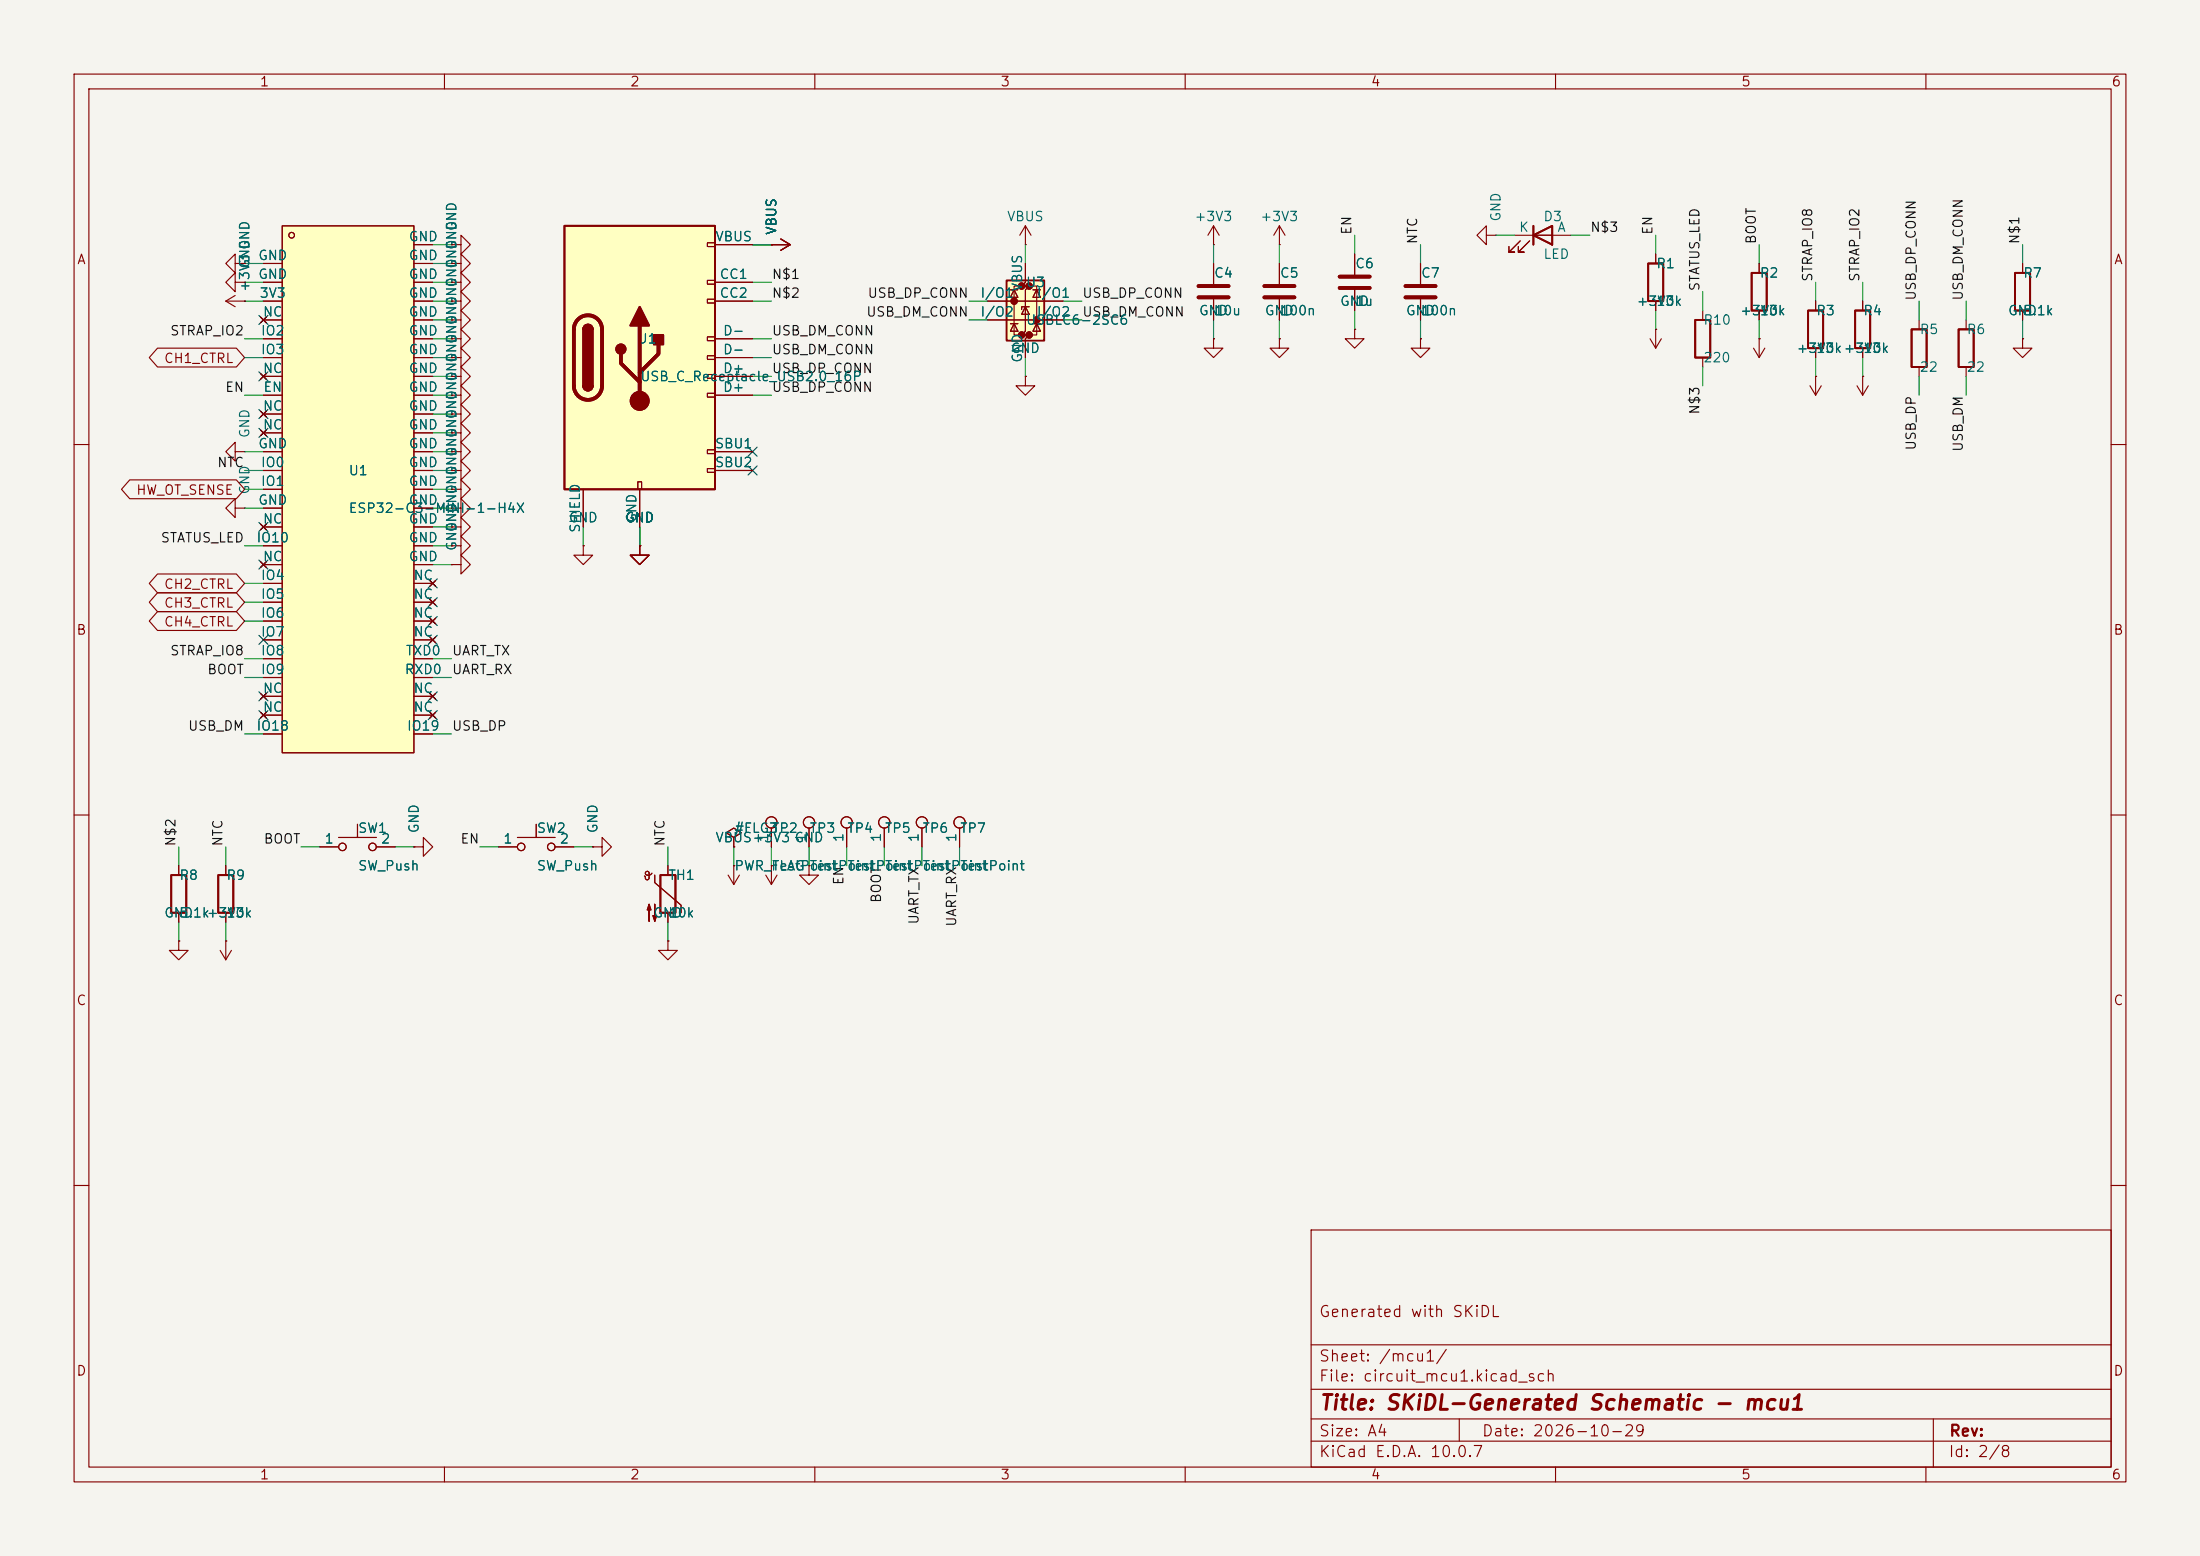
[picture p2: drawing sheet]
<svg xmlns="http://www.w3.org/2000/svg" width="297mm" height="210mm" viewBox="0 0 297 210" stroke-linecap="round" stroke-linejoin="round" font-family="sans-serif">
<path d="M0 0h297v210h-297z" fill="#f5f4ef" stroke="#f5f4ef" stroke-width=".14"/>
<g fill="none" stroke="#840000" stroke-width=".15">
<path d="M10 10h277v190h-277zM12 12h273v186h-273zM60 10v2M110 10v2M160 10v2M210 10v2M260 10v2M61 38.1h1.2v-1.3l1.3 1.3-1.3 1.3v-1.3M61 38.1h.1M163.8 33h.1M163.8 30.5v2.5M163.8 35.6v2.8"/>
<path d="M163.8 30.5l-.7 1.3M163.8 30.5l.8 1.3M204.5 31.8h7.6M205.2 32.5l-1.5 1.5h.8h-.8v-.7M206.5 32.5l-1.5 1.5h.7h-.7v-.7M223.5 34.3v1.3M61 55.9h1.2v-1.3l1.3 1.3-1.3 1.3v-1.3M61 55.9h.1M61 48.3h1.2v-1.3l1.3 1.3-1.3 1.2v-1.2M61 48.3h.1M61 58.4h1.2v-1.2l1.3 1.2-1.3 1.3v-1.3M61 58.4h.1"/>
<path d="M61 45.7h1.2v-1.2l1.3 1.2-1.3 1.3v-1.3M61 45.7h.1M138.4 50.8v1.3h1.3l-1.3 1.2-1.2-1.2h1.2M138.4 50.8h.1M163.8 45.7v1.3h1.3l-1.3 1.3-1.2-1.3h1.2M163.8 45.7h.1M163.8 40.4v2.8M172.7 45.7v1.3h1.3l-1.3 1.3-1.3-1.3h1.3M172.7 45.7h.1M222.8 45.7l.7 1.3M223.5 44.5h.1M223.5 40.6v1.3"/>
<path d="M223.5 44.5v2.5M224.3 45.7l-.8 1.3M10 60h2M31.7 61v-1.3l-1.2 1.3 1.2 1.2v-1.2h1.3M33 61h.1M61 68.6h1.2v-1.3l1.3 1.3-1.3 1.3v-1.3M61 68.6h.1M61 66h1.2v-1.2l1.3 1.2-1.3 1.3v-1.3M61 66h.1M61 71.1h1.2v-1.2l1.3 1.2-1.3 1.3v-1.3M61 71.1h.1M61 63.5h1.2v-1.3l1.3 1.3-1.3 1.3v-1.3"/>
<path d="M61 63.5h.1M61 61h1.2v-1.3l1.3 1.3-1.3 1.2v-1.2M61 61h.1M285 60h2M10 110h2M285 110h2M10 160h2M177 166h108v32h-108zM285 160h2M60 198v2M110 198v2M160 198v2"/>
<path d="M177 194.5h108M177 191.5h108M177 187.5h108M177 181.5h108M197 191.5v3M210 198v2M260 198v2M261 191.5v6.5"/>
</g>
<path d="M207 31.8l2.5-1.3v2.5zM207 30.5v2.5M222.5 35.6h2v5h-2z" fill="none" stroke="#840000" stroke-width=".25"/>
<path d="M161.8 38.6h4.1M161.8 40.1h4.1" fill="none" stroke="#840000" stroke-width=".51"/>
<path d="M135.9 37.8h5.1v8.2h-5.1z" fill="#ffffc2"/>
<g fill="none" stroke="#840000" stroke-width=".15">
<path d="M136.4 39.1h1M136.9 39.1l.5 1h-1zM137.9 38.6h-1v6.6h1M138.4 35.6v2.5l-.5 .5h1l-.5 .5v5.6l-.5 .5h1l-.5 .5v2.6M138.4 33h.1M138.4 30.5v2.5M138.4 30.5l-.7 1.3M138.4 30.5l.8 1.3M138.9 38.6h1.1v6.6h-1.1M139.4 39.1h1.1M140 39.1l.5 1h-1.1zM273 35.6v1.2"/>
<path d="M133.3 40.6h10.2M133.3 43.2h10.2M136.4 43.7h1M136.9 43.7l.5 1h-1zM138.4 41.4l.5 1h-1zM138.9 41.4h-1v.4M139.4 43.7h1.1M140 43.7l.5 1h-1.1zM273 41.9v1.3M78.7 73.7v1.2h1.3l-1.3 1.3-1.2-1.3h1.2M78.7 73.7h.1M86.4 73.7v1.2h1.2l-1.2 1.3-1.3-1.3h1.3"/>
<path d="M86.4 73.7h.1M87.1 117.9l.1-.2 .2-.1 .2 .1v.2M87.1 117.9l.2 .2a.59 .59 0 0 0 .7-.2M87.6 117.9v.6l-.1 .2h-.3l-.1-.4-.1-.1M88.4 118.1v1l3.5 3.1v1M90.2 116.8v1.3M114.3 111.8v2.5M124.5 111.8v2.5M90.2 123.2v1.3"/>
<circle cx="114.3" cy="111" r=".76"/>
<circle cx="124.5" cy="111" r=".76"/>
</g>
<g fill="#840000" stroke="#840000" stroke-width=".51">
<circle cx="136.9" cy="40.6" r=".25"/>
<circle cx="137.9" cy="38.6" r=".25"/>
<circle cx="137.9" cy="45.2" r=".25"/>
<circle cx="138.9" cy="38.6" r=".25"/>
<circle cx="138.9" cy="45.2" r=".25"/>
<circle cx="140" cy="43.2" r=".25"/>
</g>
<path d="M135.9 37.8h5.1v8.2h-5.1zM272 36.8h2.1v5.1h-2.1zM89.2 118.1h2v5.1h-2z" fill="none" stroke="#840000" stroke-width=".25"/>
<g fill="#840000" stroke="#840000" stroke-width=".15">
<path d="M87.6 122l.3 .8h-.5l.2-.8v2.3z"/>
<path d="M88.4 122v2.3l-.3-.7h.5l-.2 .7z"/>
</g>
<path d="M38.1 30.5h17.8v71.1h-17.8z" fill="#ffffc2"/>
<g fill="none" stroke="#840000" stroke-width=".15">
<path d="M35.6 35.6h2.5M35.6 38.1h2.5M38.1 30.5h17.8v71.1h-17.8zM55.9 35.6h2.5M55.9 38.1h2.5M55.9 33h2.5M35.2 42.8l.7 .8M35.2 50.4l.7 .8M35.2 55.5l.7 .8M35.2 58l.7 .8M35.6 40.6h2.5M35.6 43.2h2.5"/>
<path d="M35.6 45.7h2.5M35.6 48.3h2.5M35.6 50.8h2.5M35.6 53.3h2.5M35.6 55.9h2.5M35.6 58.4h2.5M35.9 42.8l-.7 .8M35.9 50.4l-.7 .8M35.9 55.5l-.7 .8M35.9 58l-.7 .8M55.9 40.6h2.5M55.9 43.2h2.5"/>
<path d="M55.9 45.7h2.5M55.9 48.3h2.5M55.9 50.8h2.5M55.9 53.3h2.5M55.9 55.9h2.5M55.9 58.4h2.5M35.2 70.7l.7 .8M35.2 75.8l.7 .8M35.6 61h2.5M35.6 63.5h2.5M35.6 66h2.5M35.6 68.6h2.5"/>
<path d="M35.6 71.1h2.5M35.6 73.7h2.5M35.6 76.2h2.5M35.6 78.7h2.5M35.9 70.7l-.7 .8M35.9 75.8l-.7 .8M55.9 61h2.5M55.9 63.5h2.5M55.9 66h2.5M55.9 68.6h2.5M55.9 71.1h2.5M55.9 73.7h2.5"/>
<path d="M55.9 76.2h2.5M55.9 78.7h2.5M58 78.4l.8 .7M58.8 78.4l-.8 .7M35.2 93.6l.7 .8M35.2 96.1l.7 .8M35.6 81.3h2.5M35.6 83.8h2.5M35.6 86.4h2.5M35.6 88.9h2.5M35.6 91.4h2.5M35.6 94h2.5"/>
<path d="M35.6 96.5h2.5M35.6 99.1h2.5M35.9 93.6l-.7 .8M35.9 96.1l-.7 .8M55.9 81.3h2.5M55.9 83.8h2.5M55.9 86.4h2.5M55.9 88.9h2.5M55.9 91.4h2.5M55.9 94h2.5M55.9 96.5h2.5M55.9 99.1h2.5"/>
<path d="M58 96.1l.8 .8M58 93.6l.8 .8M58 86l.8 .7M58 83.4l.8 .8M58 80.9l.8 .8M58.8 96.1l-.8 .8M58.8 93.6l-.8 .8M58.8 86l-.8 .7M58.8 83.4l-.8 .8M58.8 80.9l-.8 .8M98.3 118.1l.8 1.3M99.1 113l1-.6-1-.6-1.1 .6 1.1 .6v1.3"/>
<path d="M99.1 114.3h.1M99.1 116.8h.1M99.1 116.8v2.6M99.8 118.1l-.7 1.3M103.4 118.1l.7 1.3M104.1 116.8h.1M104.1 111.8v2.5M104.1 116.8v2.6M104.9 118.1l-.8 1.3M109.2 116.8v1.3h1.3l-1.3 1.3-1.3-1.3h1.3M109.2 116.8h.1M109.2 111.8v2.5"/>
<path d="M119.4 111.8v2.5M129.5 111.8v2.5"/>
<circle cx="39.4" cy="31.8" r=".38"/>
<circle cx="104.1" cy="111" r=".76"/>
<circle cx="109.2" cy="111" r=".76"/>
<circle cx="119.4" cy="111" r=".76"/>
<circle cx="129.5" cy="111" r=".76"/>
</g>
<path d="M76.2 30.5h20.3v35.5h-20.3z" fill="#ffffc2"/>
<path d="M76.2 30.5h20.3v35.5h-20.3zM236.5 36.8h2v5.1h-2zM78.7 44.5a.64 .64 0 0 1 .7-.7 .64 .64 0 0 1 .6 .7M78.7 52.1a.64 .64 0 0 0 .7 .6 .64 .64 0 0 0 .6-.6M228.9 43.2h2v5.1h-2zM244.1 41.9h2v5.1h-2zM250.4 41.9h2.1v5.1h-2.1zM258.1 44.5h2v5h-2zM264.4 44.5h2v5h-2zM23.1 118.1h2v5.1h-2zM29.5 118.1h2v5.1h-2z" fill="none" stroke="#840000" stroke-width=".25"/>
<path d="M170.7 38.6h4.1M180.8 37.3h4.1M180.8 38.9h4.1M189.7 38.6h4.1M78 43.1a1.9 1.9 0 0 1 2.1-.4 1.9 1.9 0 0 1 1.2 1.8v7.6a1.91 1.91 0 0 1-1.9 1.9 1.91 1.91 0 0 1-1.9-1.9v-7.6a1.9 1.9 0 0 1 .5-1.4zM83.8 47.8v1.2l2.6 2.6M86.4 43.9v10.2M88.9 46.5v1.3l-2.5 2.5M170.7 40.1h4.1M189.7 40.1h4.1" fill="none" stroke="#840000" stroke-width=".51"/>
<g fill="#840000" stroke="#840000" stroke-width=".25">
<path d="M78.7 44.5h1.3v7.6h-1.3z"/>
<path d="M78.9 44a.64 .64 0 0 1 .7-.1 .64 .64 0 0 1 .4 .6h-1.3z"/>
<path d="M78.7 52.1h1.3a.64 .64 0 0 1-.6 .6 .64 .64 0 0 1-.7-.6z"/>
<path d="M86.4 41.4l1.2 2.5h-2.5z"/>
<path d="M88.3 45.2h1.2v1.3h-1.2z"/>
<circle cx="83.8" cy="47.1" r=".63"/>
</g>
<g fill="none" stroke="#840000" stroke-width=".15">
<path d="M31.7 35.6v-1.3l-1.2 1.3 1.2 1.2v-1.2h1.3M31.7 38.1v-1.3l-1.2 1.3 1.2 1.3v-1.3h1.3M31.7 39.9l-1.2 .7M33 35.6h.1M33 38.1h.1M35.6 38.1h2.5M35.6 35.6h2.5M55.9 33h2.5M55.9 38.1h2.5M55.9 35.6h2.5M61 35.6h1.2v-1.3l1.3 1.3-1.3 1.2v-1.2M61 35.6h.1"/>
<path d="M61 33h1.2v-1.2l1.3 1.2-1.3 1.3v-1.3M61 33h.1M61 38.1h.1M95.5 32.8h1v.5h-1zM95.5 37.8h1v.6h-1zM96.5 33h5.1M96.5 38.1h5.1M104.1 33h.1M104.1 33h2.6M105.4 32.3l1.3 .7M106.7 33l-1.3 .8M138.4 35.6v2.5"/>
<path d="M163.8 35.6v2.8M172.7 33h.1M172.7 30.5v2.5M172.7 35.6v2.8M172.7 30.5l-.7 1.3M172.7 30.5l.8 1.3M182.9 34.3v2.8M182.9 39.1v2.8M191.8 35.6v2.8M200.7 31.8v-1.3l-1.3 1.3 1.3 1.2v-1.2h1.2M201.9 31.8h.1M223.5 34.3v1.3"/>
<path d="M237.5 35.6v1.2M273 35.6v1.2M21.3 47h10.6l1.1 1.3-1.1 1.2h-10.6l-1.2-1.2zM30.5 40.6h2.5M30.5 40.6l1.2 .8M33 40.6h.1M35.2 42.8l.7 .8M35.2 50.4l.7 .8M35.2 55.5l.7 .8M35.2 58l.7 .8M35.6 50.8h2.5M35.6 45.7h2.5"/>
<path d="M35.6 40.6h2.5M35.6 53.3h2.5M35.6 48.3h2.5M35.6 43.2h2.5M35.6 55.9h2.5M35.6 58.4h2.5M35.9 42.8l-.7 .8M35.9 50.4l-.7 .8M35.9 55.5l-.7 .8M35.9 58l-.7 .8M55.9 50.8h2.5M55.9 45.7h2.5"/>
<path d="M55.9 40.6h2.5M55.9 53.3h2.5M55.9 48.3h2.5M55.9 43.2h2.5M55.9 55.9h2.5M55.9 58.4h2.5M61 40.6h1.2v-1.2l1.3 1.2-1.3 1.3v-1.3M61 40.6h.1M61 43.2h1.2v-1.3l1.3 1.3-1.3 1.3v-1.3M61 43.2h.1M61 53.3h1.2v-1.2l1.3 1.2-1.3 1.3v-1.3M61 53.3h.1"/>
<path d="M61 50.8h1.2v-1.3l1.3 1.3-1.3 1.3v-1.3M61 50.8h.1M61 45.7h.1M61 58.4h.1M61 48.3h.1M61 55.9h.1M95.5 40.4h1v.5h-1zM95.5 45.5h1v.5h-1zM95.5 48h1v.5h-1zM95.5 50.5h1v.6h-1zM95.5 53.1h1v.5h-1zM96.5 50.8h5.1"/>
<path d="M96.5 45.7h5.1M96.5 40.6h5.1M96.5 53.3h5.1M96.5 48.3h5.1M133.3 40.6h2.6M133.3 43.2h2.6M138.4 50.8h.1M138.4 45.7v2.6M141 40.6h2.5M141 43.2h2.5M163.8 45.7h.1M163.8 40.4v2.8"/>
<path d="M172.7 45.7h.1M172.7 40.4v2.8M182.9 44.5v1.2h1.2l-1.2 1.3-1.3-1.3h1.3M182.9 44.5h.1M191.8 45.7v1.3h1.2l-1.2 1.3-1.3-1.3h1.3M191.8 45.7h.1M191.8 40.4v2.8M223.5 44.5h.1M223.5 40.6v1.3M229.9 41.9v1.3M229.9 48.3v1.2M236.7 47l.8 1.3"/>
<path d="M237.5 45.7h.1M237.5 41.9v1.3M237.5 45.7v2.6M238.3 47l-.8 1.3M244.3 52.1l.8 1.2M245.1 50.8h.1M245.1 40.6v1.3M245.1 47v1.3M245.1 50.8v2.5M245.9 52.1l-.8 1.2M250.7 52.1l.8 1.2M251.5 50.8h.1"/>
<path d="M251.5 40.6v1.3M251.5 47v1.3M251.5 50.8v2.5M252.2 52.1l-.7 1.2M259.1 43.2v1.3M259.1 49.5v1.3M265.4 43.2v1.3M265.4 49.5v1.3M273 45.7v1.3h1.3l-1.3 1.3-1.2-1.3h1.2M273 45.7h.1M273 41.9v1.3M17.5 64.8h14.4l1.1 1.2-1.1 1.3h-14.4l-1.1-1.3z"/>
<path d="M21.3 77.5h10.6l1.1 1.2-1.1 1.3h-10.6l-1.2-1.3zM31.7 68.6v-1.3l-1.2 1.3 1.2 1.3v-1.3h1.3M33 68.6h.1M35.2 70.7l.7 .8M35.2 75.8l.7 .8M35.6 61h2.5M35.6 63.5h2.5M35.6 66h2.5M35.6 68.6h2.5M35.6 71.1h2.5M35.6 73.7h2.5M35.6 76.2h2.5"/>
<path d="M35.6 78.7h2.5M35.9 70.7l-.7 .8M35.9 75.8l-.7 .8M55.9 61h2.5M55.9 63.5h2.5M55.9 66h2.5M55.9 68.6h2.5M55.9 71.1h2.5M55.9 73.7h2.5M55.9 76.2h2.5M55.9 78.7h2.5M58 78.4l.8 .7"/>
<path d="M58.8 78.4l-.8 .7M61 76.2h1.2v-1.3l1.3 1.3-1.3 1.3v-1.3M61 76.2h.1M61 73.7h1.2v-1.3l1.3 1.3-1.3 1.2v-1.2M61 73.7h.1M61 61h.1M61 63.5h.1M61 71.1h.1M61 68.6h.1M61 66h.1M78.7 73.7h.1M78.7 66v5.1"/>
<path d="M86.1 65h.5v1h-.5zM86.4 73.7v1.2h1.2l-1.2 1.3-1.3-1.3h1.3M86.4 73.7h.1M86.4 66v5.1M95.5 60.7h1v.5h-1zM95.5 63.2h1v.6h-1zM96.5 61h5.1M96.5 63.5h5.1M21.3 80h10.6l1.1 1.3-1.1 1.3h-10.6l-1.2-1.3zM21.3 82.5h10.6l1.1 1.3-1.1 1.3h-10.6l-1.2-1.3zM35.2 93.6l.7 .8M35.2 96.1l.7 .8"/>
<path d="M35.6 81.3h2.5M35.6 83.8h2.5M35.6 86.4h2.5M35.6 88.9h2.5M35.6 91.4h2.5M35.6 94h2.5M35.6 96.5h2.5M35.6 99.1h2.5M35.9 93.6l-.7 .8M35.9 96.1l-.7 .8M55.9 81.3h2.5M55.9 83.8h2.5"/>
<path d="M55.9 86.4h2.5M55.9 88.9h2.5M55.9 91.4h2.5M55.9 94h2.5M55.9 96.5h2.5M55.9 99.1h2.5M58 96.1l.8 .8M58 93.6l.8 .8M58 86l.8 .7M58 83.4l.8 .8M58 80.9l.8 .8M58.8 96.1l-.8 .8"/>
<path d="M58.8 93.6l-.8 .8M58.8 86l-.8 .7M58.8 83.4l-.8 .8M58.8 80.9l-.8 .8M24.1 116.8v1.3M30.5 116.8v1.3M43.2 114.3h2.5M45.7 113h5.1M48.3 111.3v1.7M50.8 114.3h2.5M55.9 114.3h1.2v-1.3l1.3 1.3-1.3 1.3v-1.3M55.9 114.3h.1"/>
<path d="M67.3 114.3h2.5M69.8 113h5.1M72.4 111.3v1.7M74.9 114.3h2.6M80 114.3h1.3v-1.3l1.2 1.3-1.2 1.3v-1.3M80 114.3h.1M90.2 116.8v1.3M99.1 114.3h.1M99.1 116.8h.1M104.1 116.8h.1M104.1 111.8v2.5M109.2 116.8h.1"/>
<path d="M109.2 111.8v2.5M114.3 111.8v2.5M119.4 111.8v2.5M124.5 111.8v2.5M129.5 111.8v2.5M24.1 127v1.3h1.3l-1.3 1.2-1.2-1.2h1.2M24.1 127h.1M24.1 123.2v1.3M29.7 128.3l.8 1.2M30.5 127h.1M30.5 123.2v1.3M30.5 127v2.5"/>
<path d="M31.2 128.3l-.7 1.2M90.2 127v1.3h1.2l-1.2 1.2-1.3-1.2h1.3M90.2 127h.1M90.2 123.2v1.3"/>
<circle cx="46.2" cy="114.3" r=".51"/>
<circle cx="50.3" cy="114.3" r=".51"/>
<circle cx="70.4" cy="114.3" r=".51"/>
<circle cx="74.4" cy="114.3" r=".51"/>
</g>
<circle cx="86.4" cy="54.1" r="1.27" fill="#840000" stroke="#840000" stroke-width=".15"/>
<g fill="none" stroke="#009600" stroke-width=".15">
<path d="M33 35.6h2.6M33 38.1h2.6M58.4 35.6h2.6M58.4 38.1h2.6M58.4 33h2.6M101.6 38.1h2.5M101.6 33h2.5M138.4 33v2.6M163.8 33v2.6M172.7 33v2.6M182.9 31.8v2.5M191.8 33v2.6"/>
<path d="M201.9 31.8h2.6M212.1 31.8h2.5M223.5 31.8v2.5M229.9 39.4v2.5M237.5 33v2.6M245.1 38.1v2.5M251.5 38.1v2.5M273 33v2.6M33 40.6h2.6M33 45.7h2.6M33 48.3h2.6M33 53.3h2.6"/>
<path d="M58.4 43.2h2.6M58.4 40.6h2.6M58.4 45.7h2.6M58.4 48.3h2.6M58.4 50.8h2.6M58.4 55.9h2.6M58.4 53.3h2.6M58.4 58.4h2.6M101.6 40.6h2.5M101.6 45.7h2.5M101.6 48.3h2.5M101.6 50.8h2.5"/>
<path d="M101.6 53.3h2.5M130.8 43.2h2.5M130.8 40.6h2.5M138.4 48.3v2.5M143.5 43.2h2.5M143.5 40.6h2.5M163.8 43.2v2.5M172.7 43.2v2.5M182.9 41.9v2.6M191.8 43.2v2.5M223.5 41.9v2.6M229.9 49.5v2.6"/>
<path d="M237.5 43.2v2.5M245.1 48.3v2.5M251.5 48.3v2.5M259.1 40.6v2.6M259.1 50.8v2.5M265.4 40.6v2.6M265.4 50.8v2.5M273 43.2v2.5M33 73.7h2.6M33 63.5h2.6M33 61h2.6M33 66h2.6"/>
<path d="M33 68.6h2.6M33 78.7h2.6M58.4 73.7h2.6M58.4 76.2h2.6M58.4 63.5h2.6M58.4 61h2.6M58.4 66h2.6M58.4 68.6h2.6M58.4 71.1h2.6M78.7 71.1v2.6M86.4 71.1v2.6M33 99.1h2.6"/>
<path d="M33 91.4h2.6M33 88.9h2.6M33 83.8h2.6M33 81.3h2.6M58.4 99.1h2.6M58.4 91.4h2.6M58.4 88.9h2.6M24.1 114.3v2.5M30.5 114.3v2.5M40.6 114.3h2.6M53.3 114.3h2.6M64.8 114.3h2.5"/>
<path d="M77.5 114.3h2.5M90.2 114.3v2.5M99.1 114.3v2.5M104.1 114.3v2.5M109.2 114.3v2.5M114.3 114.3v2.5M119.4 114.3v2.5M124.5 114.3v2.5M129.5 114.3v2.5M24.1 124.5v2.5M30.5 124.5v2.5M90.2 124.5v2.5"/>
</g>
<g fill="none" stroke="#000084" stroke-width=".15">
<path d="M35 42.6l1.2 1.2M35 55.3l1.2 1.2M35 57.8l1.2 1.2M35 50.2l1.2 1.2M36.2 42.6l-1.2 1.2M36.2 55.3l-1.2 1.2M36.2 57.8l-1.2 1.2M36.2 50.2l-1.2 1.2M35 70.5l1.2 1.2M35 75.6l1.2 1.2M36.2 70.5l-1.2 1.2M36.2 75.6l-1.2 1.2"/>
<path d="M57.8 78.1l1.2 1.2M59 78.1l-1.2 1.2M101 62.9l1.2 1.2M101 60.4l1.2 1.2M102.2 62.9l-1.2 1.2M102.2 60.4l-1.2 1.2M35 95.9l1.2 1.2M35 93.4l1.2 1.2M35 85.8l1.2 1.2M36.2 95.9l-1.2 1.2M36.2 93.4l-1.2 1.2M36.2 85.8l-1.2 1.2"/>
<path d="M57.8 85.8l1.2 1.2M57.8 83.2l1.2 1.2M57.8 80.7l1.2 1.2M57.8 95.9l1.2 1.2M57.8 93.4l1.2 1.2M59 85.8l-1.2 1.2M59 83.2l-1.2 1.2M59 80.7l-1.2 1.2M59 95.9l-1.2 1.2M59 93.4l-1.2 1.2"/>
</g>
<text font-size="2" fill="#840000" x="178" y="190.8">Title: SKiDL-Generated Schematic - mcu1</text>
<g font-size="1.5" fill="#840000">
<text x="178" y="178.1">Generated with SKiDL</text>
<text x="178" y="184.1">Sheet: /mcu1/</text>
<text x="178" y="186.8">File: circuit_mcu1.kicad_sch</text>
<text x="178" y="197">KiCad E.D.A. 10.0.7</text>
<text x="178" y="194.2">Size: A4</text>
<text x="200" y="194.2">Date: 2026-10-29</text>
<text x="263" y="197">Id: 2/8</text>
<text x="263" y="194.2">Rev:</text>
</g>
<g font-size="1.3" fill="#840000">
<text x="35" y="12">1</text>
<text x="85" y="12">2</text>
<text x="135" y="12">3</text>
<text x="185" y="12">4</text>
<text x="235" y="12">5</text>
<text x="285" y="12">6</text>
<text x="10.3" y="36">A</text>
<text x="285.3" y="36">A</text>
<text x="22.1" y="49.3">CH1_CTRL</text>
<text x="18.3" y="67.1">HW_OT_SENSE</text>
<text x="22.1" y="79.8">CH2_CTRL</text>
<text x="22.1" y="82.3">CH3_CTRL</text>
<text x="10.2" y="86">B</text>
<text x="22.1" y="84.9">CH4_CTRL</text>
<text x="285.2" y="86">B</text>
<text x="10.2" y="136">C</text>
<text x="285.2" y="136">C</text>
<text x="10.2" y="186">D</text>
<text x="285.2" y="186">D</text>
<text x="35" y="200">1</text>
<text x="85" y="200">2</text>
<text x="135" y="200">3</text>
<text x="185" y="200">4</text>
<text x="235" y="200">5</text>
<text x="285" y="200">6</text>
</g>
<g font-size="1.3" fill="#006464">
<text x="34.8" y="35.4">GND</text>
<text x="55.1" y="35.4">GND</text>
<text x="55.1" y="32.9">GND</text>
<text x="61.9" y="33.8" transform="rotate(-90 61.9 33.8)">GND</text>
<text x="61.9" y="31.3" transform="rotate(-90 61.9 31.3)">GND</text>
<text x="96.5" y="32.9">VBUS</text>
<text x="105.1" y="31.8" transform="rotate(-90 105.1 31.8)">VBUS</text>
<text x="135.9" y="30.2">VBUS</text>
<text x="161.2" y="30.2">+3V3</text>
<text x="170.1" y="30.2">+3V3</text>
<text x="202.9" y="30" transform="rotate(-90 202.9 30)">GND</text>
<text x="205" y="31.6">K</text>
<text x="208.3" y="30.2">D3</text>
<text x="208.3" y="35.3">LED</text>
<text x="210.1" y="31.6">A</text>
<text x="34" y="36.4" transform="rotate(-90 34 36.4)">GND</text>
<text x="34" y="39.5" transform="rotate(-90 34 39.5)">+3V3 GND</text>
<text x="34" y="39.5" transform="rotate(-90 34 39.5)">+3V3</text>
<text x="34.8" y="38">GND</text>
<text x="34.9" y="40.5">3V3</text>
<text x="55.1" y="40.5">GND</text>
<text x="55.1" y="38">GND</text>
<text x="61.9" y="41.4" transform="rotate(-90 61.9 41.4)">GND</text>
<text x="61.9" y="38.9" transform="rotate(-90 61.9 38.9)">GND</text>
<text x="61.9" y="36.4" transform="rotate(-90 61.9 36.4)">GND</text>
<text x="97.1" y="38">CC1</text>
<text x="97.1" y="40.5">CC2</text>
<text x="132.3" y="40.5">I/O1</text>
<text x="138.3" y="39.4" transform="rotate(-90 138.3 39.4)">VBUS</text>
<text x="138.4" y="39.1">U3</text>
<text x="139.9" y="40.5">I/O1</text>
<text x="163.8" y="37.8">C4</text>
<text x="172.7" y="37.8">C5</text>
<text x="180.8" y="41.6">GND</text>
<text x="182.9" y="36.5">C6</text>
<text x="182.9" y="41.6">1u</text>
<text x="191.8" y="37.8">C7</text>
<text x="220.9" y="41.6">+3V3</text>
<text x="223.5" y="36.5">R1</text>
<text x="223.5" y="41.6">10k</text>
<text x="237.5" y="37.8">R2</text>
<text x="273" y="37.8">R7</text>
<text x="35.1" y="45.6">IO2</text>
<text x="35.4" y="43">NC</text>
<text x="55.1" y="45.6">GND</text>
<text x="55.1" y="43">GND</text>
<text x="61.9" y="46.5" transform="rotate(-90 61.9 46.5)">GND</text>
<text x="61.9" y="44" transform="rotate(-90 61.9 44)">GND</text>
<text x="86.3" y="46.7">J1</text>
<text x="97.5" y="45.6">D-</text>
<text x="132.3" y="43">I/O2</text>
<text x="136.4" y="48">GND</text>
<text x="138.4" y="44.1">USBLC6-2SC6</text>
<text x="139.9" y="43">I/O2</text>
<text x="161.8" y="42.9">GND</text>
<text x="163.8" y="42.9">10u</text>
<text x="170.7" y="42.9">GND</text>
<text x="172.7" y="42.9">100n</text>
<text x="189.7" y="42.9">GND</text>
<text x="191.8" y="42.9">100n</text>
<text x="229.9" y="44.1">R10</text>
<text x="234.8" y="42.9">+3V3</text>
<text x="237.5" y="42.9">10k</text>
<text x="242.4" y="48">+3V3</text>
<text x="245.1" y="42.9">R3</text>
<text x="245.1" y="48">10k+3V3</text>
<text x="251.4" y="42.9">R4</text>
<text x="251.4" y="48">10k</text>
<text x="259.1" y="45.4">R5</text>
<text x="265.4" y="45.4">R6</text>
<text x="271" y="42.9">GND</text>
<text x="273" y="42.9">5.1k</text>
<text x="35.1" y="48.1">IO3</text>
<text x="35.4" y="50.7">NC</text>
<text x="35.5" y="53.2">EN</text>
<text x="55.1" y="53.2">GND</text>
<text x="55.1" y="50.7">GND</text>
<text x="55.1" y="48.1">GND</text>
<text x="61.9" y="51.6" transform="rotate(-90 61.9 51.6)">GND</text>
<text x="61.9" y="49.1" transform="rotate(-90 61.9 49.1)">GND</text>
<text x="86.3" y="51.8">USB_C_Receptacle_USB2.0_16P</text>
<text x="97.5" y="50.7">D+</text>
<text x="97.5" y="53.2">D+</text>
<text x="97.5" y="48.1">D-</text>
<text x="138.3" y="49.1" transform="rotate(-90 138.3 49.1)">GND</text>
<text x="229.9" y="49.2">220</text>
<text x="259.1" y="50.5">22</text>
<text x="265.4" y="50.5">22</text>
<text x="34" y="59.2" transform="rotate(-90 34 59.2)">GND</text>
<text x="35.4" y="55.7">NC</text>
<text x="35.4" y="58.3">NC</text>
<text x="55.1" y="58.3">GND</text>
<text x="55.1" y="55.7">GND</text>
<text x="61.9" y="59.2" transform="rotate(-90 61.9 59.2)">GND</text>
<text x="61.9" y="56.7" transform="rotate(-90 61.9 56.7)">GND</text>
<text x="61.9" y="54.1" transform="rotate(-90 61.9 54.1)">GND</text>
<text x="34.8" y="60.8">GND</text>
<text x="35.1" y="63.4">IO0</text>
<text x="35.1" y="65.9">IO1</text>
<text x="47" y="64.5">U1</text>
<text x="55.1" y="65.9">GND</text>
<text x="55.1" y="63.4">GND</text>
<text x="55.1" y="60.8">GND</text>
<text x="61.9" y="64.3" transform="rotate(-90 61.9 64.3)">GND</text>
<text x="96.4" y="60.8">SBU1</text>
<text x="96.4" y="63.4">SBU2</text>
<text x="34" y="66.8" transform="rotate(-90 34 66.8)">GND</text>
<text x="34.8" y="68.4">GND</text>
<text x="35.4" y="71">NC</text>
<text x="47" y="69.5">ESP32-C3-MINI-1-H4X</text>
<text x="55.1" y="71">GND</text>
<text x="55.1" y="68.4">GND</text>
<text x="61.9" y="69.4" transform="rotate(-90 61.9 69.4)">GND</text>
<text x="61.9" y="66.8" transform="rotate(-90 61.9 66.8)">GND</text>
<text x="76.7" y="70.8">GND</text>
<text x="84.3" y="70.8">GND</text>
<text x="86.2" y="70.6" transform="rotate(-90 86.2 70.6)">GND</text>
<text x="34.5" y="73.5">IO10</text>
<text x="35.4" y="76.1">NC</text>
<text x="55.1" y="76.1">GND</text>
<text x="55.1" y="73.5">GND</text>
<text x="61.9" y="74.5" transform="rotate(-90 61.9 74.5)">GND</text>
<text x="78.6" y="72" transform="rotate(-90 78.6 72)">SHIELD</text>
<text x="35.1" y="78.6">IO4</text>
<text x="35.1" y="81.1">IO5</text>
<text x="35.1" y="83.7">IO6</text>
<text x="55.7" y="83.7">NC</text>
<text x="55.7" y="81.1">NC</text>
<text x="55.7" y="78.6">NC</text>
<text x="35.1" y="86.2">IO7</text>
<text x="35.1" y="88.8">IO8</text>
<text x="54.7" y="88.8">TXD0</text>
<text x="55.7" y="86.2">NC</text>
<text x="35.1" y="91.3">IO9</text>
<text x="35.4" y="93.8">NC</text>
<text x="54.5" y="91.3">RXD0</text>
<text x="55.7" y="93.8">NC</text>
<text x="34.5" y="98.9">IO18</text>
<text x="35.4" y="96.4">NC</text>
<text x="54.8" y="98.9">IO19</text>
<text x="55.7" y="96.4">NC</text>
<text x="48.2" y="112.7">SW1</text>
<text x="56.8" y="112.6" transform="rotate(-90 56.8 112.6)">GND</text>
<text x="72.4" y="112.7">SW2</text>
<text x="81" y="112.6" transform="rotate(-90 81 112.6)">GND</text>
<text x="96.5" y="114">VBUS+3V3 GND</text>
<text x="99" y="112.7">#FLG3</text>
<text x="104" y="113.8" transform="rotate(-90 104 113.8)">1</text>
<text x="104.1" y="112.7">TP2</text>
<text x="109.1" y="113.8" transform="rotate(-90 109.1 113.8)">1</text>
<text x="109.2" y="112.7">TP3</text>
<text x="114.2" y="113.8" transform="rotate(-90 114.2 113.8)">1</text>
<text x="114.3" y="112.7">TP4</text>
<text x="119.2" y="113.8" transform="rotate(-90 119.2 113.8)">1</text>
<text x="119.4" y="112.7">TP5</text>
<text x="124.3" y="113.8" transform="rotate(-90 124.3 113.8)">1</text>
<text x="124.4" y="112.7">TP6</text>
<text x="129.4" y="113.8" transform="rotate(-90 129.4 113.8)">1</text>
<text x="129.5" y="112.7">TP7</text>
<text x="24.1" y="119.1">R8</text>
<text x="30.5" y="119.1">R9</text>
<text x="43.7" y="114.2">1</text>
<text x="48.2" y="117.8">SW_Push</text>
<text x="51.3" y="114.2">2</text>
<text x="67.8" y="114.2">1</text>
<text x="72.4" y="117.8">SW_Push</text>
<text x="75.5" y="114.2">2</text>
<text x="90.2" y="119.1">TH1</text>
<text x="99" y="117.8">PWR_FLAG TestPoint</text>
<text x="104.1" y="117.8">TestPoint</text>
<text x="114.3" y="117.8">TestPoint</text>
<text x="119.4" y="117.8">TestPoint</text>
<text x="124.4" y="117.8">TestPoint</text>
<text x="129.5" y="117.8">TestPoint</text>
<text x="22.1" y="124.2">GND</text>
<text x="24.1" y="124.2">5.1k+3V3</text>
<text x="30.5" y="124.2">10k</text>
<text x="88.1" y="124.2">GND</text>
<text x="90.2" y="124.2">10k</text>
</g>
<g font-size="1.3" fill="#0f0f0f">
<text x="182.8" y="31.8" transform="rotate(-90 182.8 31.8)">EN</text>
<text x="191.6" y="33" transform="rotate(-90 191.6 33)">NTC</text>
<text x="214.6" y="31.6">N$3</text>
<text x="223.4" y="31.8" transform="rotate(-90 223.4 31.8)">EN</text>
<text x="237.4" y="33" transform="rotate(-90 237.4 33)">BOOT</text>
<text x="272.9" y="33" transform="rotate(-90 272.9 33)">N$1</text>
<text x="104.1" y="38">N$1</text>
<text x="104.1" y="40.5">N$2</text>
<text x="117" y="40.5">USB_DP_CONN</text>
<text x="146" y="40.5">USB_DP_CONN</text>
<text x="229.7" y="39.4" transform="rotate(-90 229.7 39.4)">STATUS_LED</text>
<text x="245" y="38.1" transform="rotate(-90 245 38.1)">STRAP_IO8</text>
<text x="251.3" y="38.1" transform="rotate(-90 251.3 38.1)">STRAP_IO2</text>
<text x="259" y="40.7" transform="rotate(-90 259 40.7)">USB_DP_CONN</text>
<text x="265.3" y="40.7" transform="rotate(-90 265.3 40.7)">USB_DM_CONN</text>
<text x="22.9" y="45.6">STRAP_IO2</text>
<text x="104.1" y="45.6">USB_DM_CONN</text>
<text x="116.9" y="43.1">USB_DM_CONN</text>
<text x="146" y="43.1">USB_DM_CONN</text>
<text x="30.3" y="53.2">EN</text>
<text x="104.1" y="53.2">USB_DP_CONN</text>
<text x="104.1" y="48.1">USB_DM_CONN</text>
<text x="104.1" y="50.7">USB_DP_CONN</text>
<text x="229.7" y="56" transform="rotate(-90 229.7 56)">N$3</text>
<text x="29.2" y="63.4">NTC</text>
<text x="259" y="60.9" transform="rotate(-90 259 60.9)">USB_DP</text>
<text x="265.3" y="61.1" transform="rotate(-90 265.3 61.1)">USB_DM</text>
<text x="21.6" y="73.5">STATUS_LED</text>
<text x="22.9" y="88.8">STRAP_IO8</text>
<text x="60.9" y="88.8">UART_TX</text>
<text x="27.9" y="91.3">BOOT</text>
<text x="60.9" y="91.3">UART_RX</text>
<text x="25.3" y="98.9">USB_DM</text>
<text x="60.9" y="98.9">USB_DP</text>
<text x="24" y="114.3" transform="rotate(-90 24 114.3)">N$2</text>
<text x="30.4" y="114.3" transform="rotate(-90 30.4 114.3)">NTC</text>
<text x="35.5" y="114.2">BOOT</text>
<text x="62.1" y="114.2">EN</text>
<text x="90" y="114.3" transform="rotate(-90 90 114.3)">NTC</text>
<text x="114.2" y="119.5" transform="rotate(-90 114.2 119.5)">EN</text>
<text x="119.3" y="122" transform="rotate(-90 119.3 122)">BOOT</text>
<text x="124.3" y="124.9" transform="rotate(-90 124.3 124.9)">UART_TX</text>
<text x="129.4" y="125.2" transform="rotate(-90 129.4 125.2)">UART_RX</text>
</g>
</svg>
